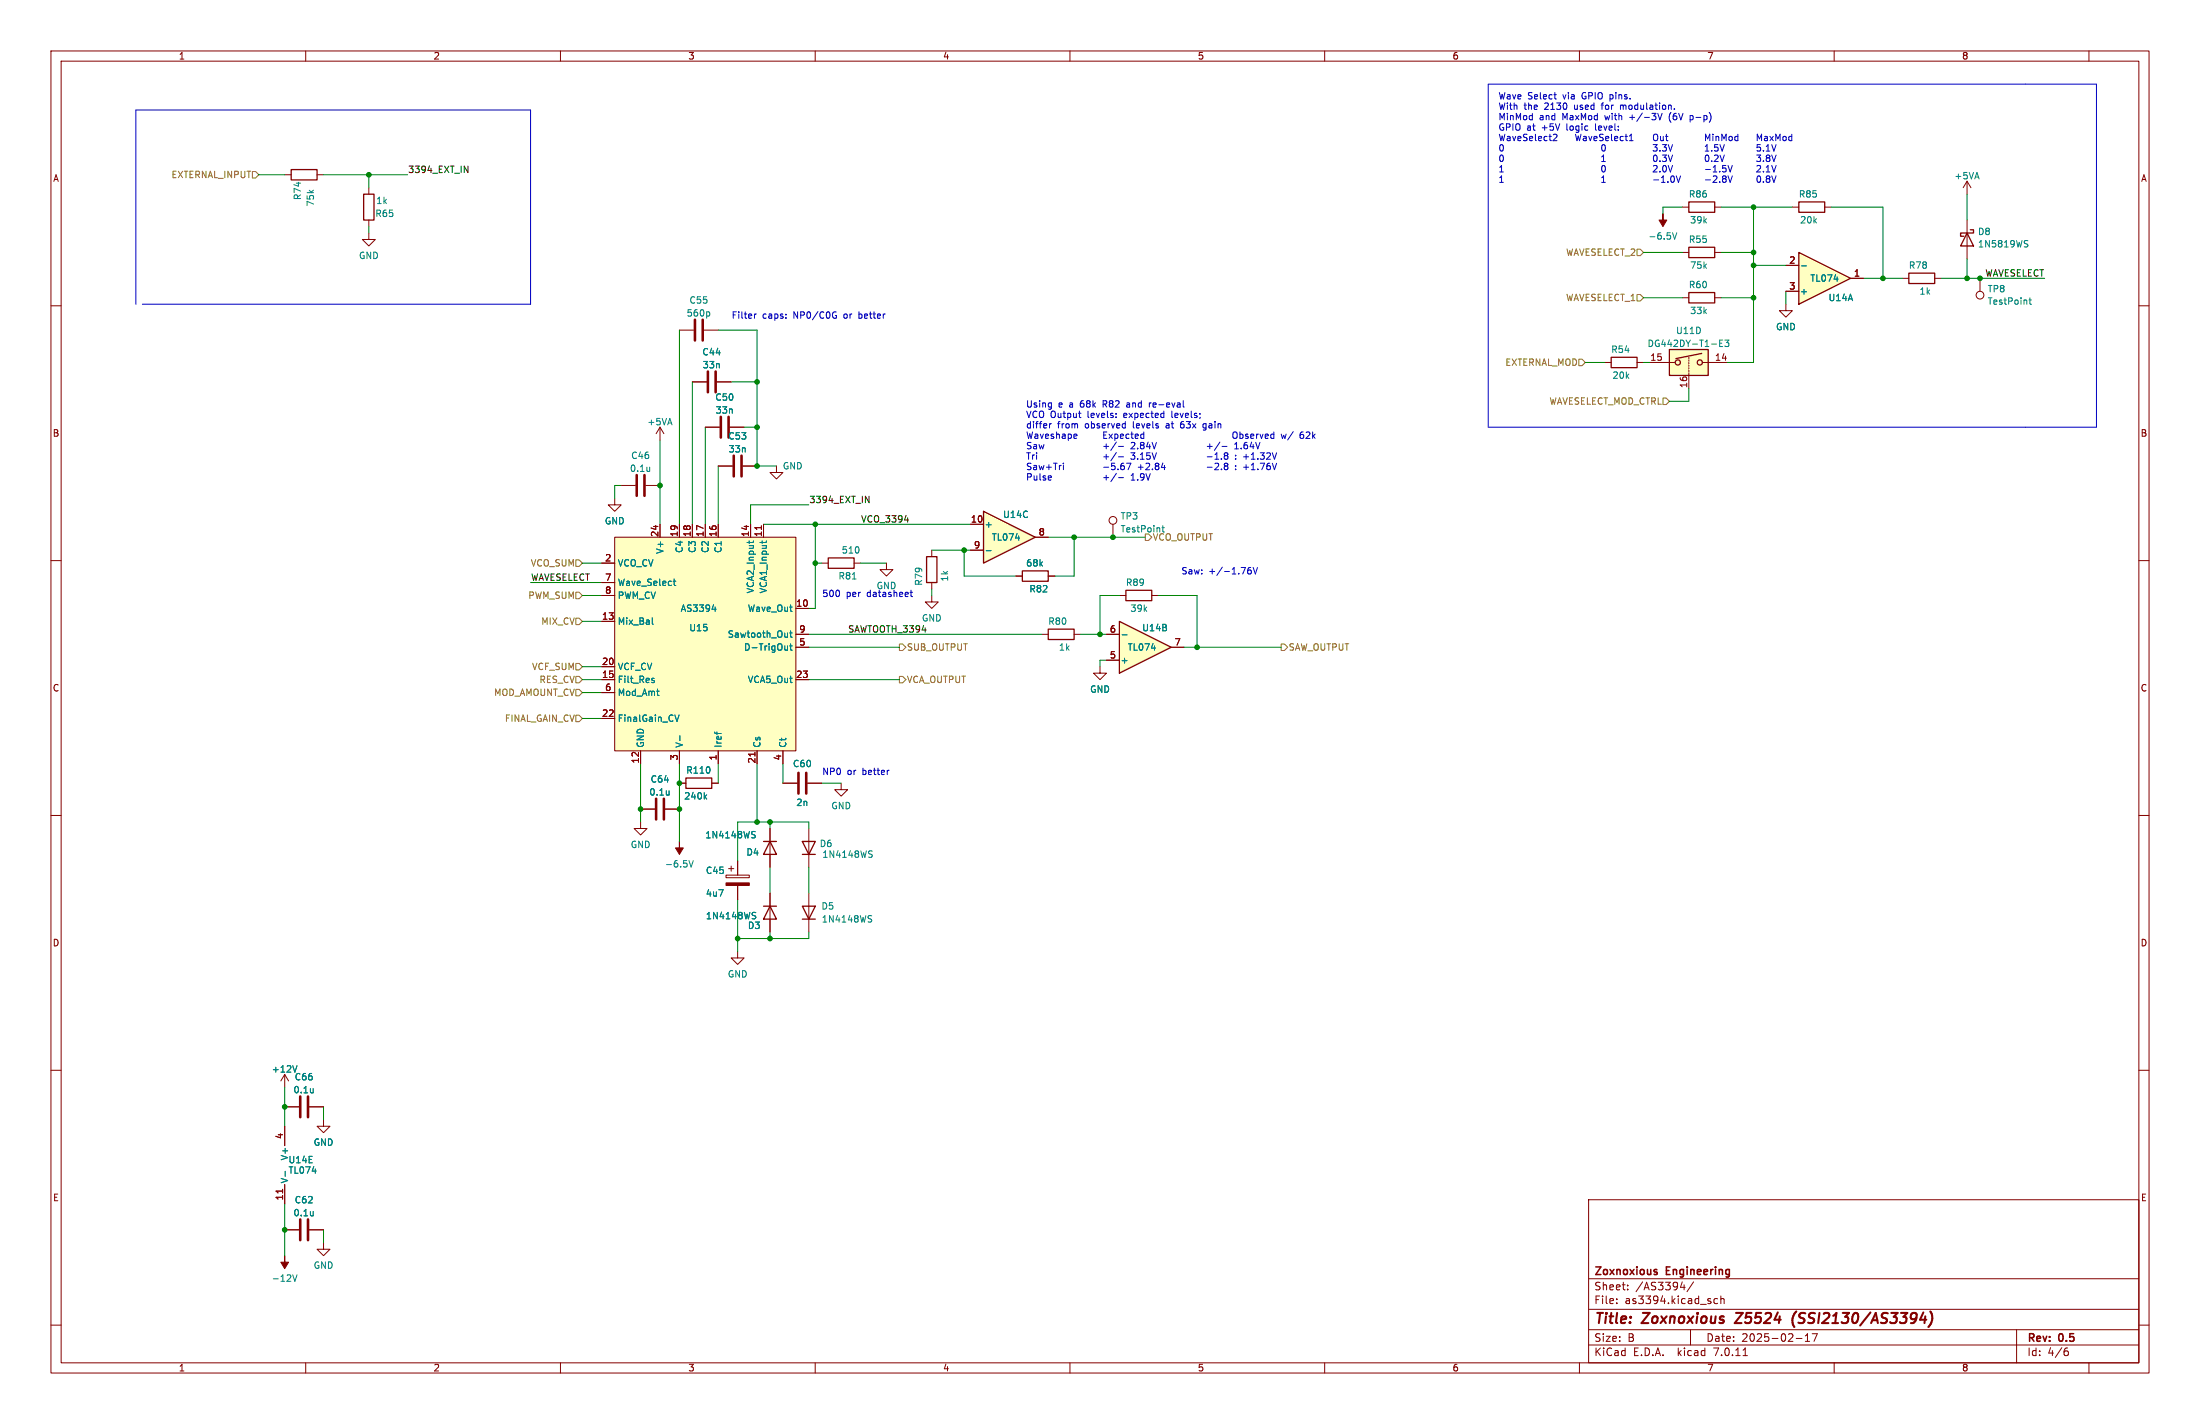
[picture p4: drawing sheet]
<svg xmlns="http://www.w3.org/2000/svg" width="432mm" height="279mm" viewBox="0 0 432 279" stroke-linecap="round" stroke-linejoin="round" font-family="sans-serif">
<g fill="none" stroke="#840000" stroke-width=".2">
<path d="M10 10h411.8v259.4h-411.8zM12 12h407.8v255.4h-407.8zM60 10v2M110 10v2M160 10v2M210 10v2M260 10v2M310 10v2M360 10v2M410 10v2M10 60h2M330.2 49.5h1.3"/>
<path d="M330.2 58.4h1.3M330.2 40.6h1.3M336.5 49.5h1.3M336.5 58.4h1.3M336.5 40.6h1.3M419.8 60h2M315 71.1h1.2M321.3 71.1h1.3M323.8 71.1h4.9M331.5 70.1v.3M331.5 70.6v.3M331.5 71.1v.3"/>
<path d="M331.5 71.6v.3M331.5 72.1v.3M331.5 72.6v.3M331.5 73.2v3M334.3 71.1h4.8M152.4 91.4v1.3h1.3l-1.3 1.3-1.3-1.3h1.3M10 110h2M161.3 110.5h1.3M167.6 110.5h1.3M174 110.5v1.3h1.3l-1.3 1.2-1.3-1.2h1.3M182.9 116.8v1.3h1.2l-1.2 1.3-1.3-1.3h1.3M182.9 108v1.2"/>
<path d="M182.9 114.3v1.3M419.8 110h2M204.5 124.5h1.2M210.8 124.5h1.3M215.9 130.8v1.3h1.3l-1.3 1.3-1.3-1.3h1.3M10 160h2M419.8 160h2M10 210h2M419.8 210h2M311.8 235.4h108v32h-108zM10 260h2M311.8 256.9h108"/>
<path d="M311.8 250.9h108M317.3 255.6v.2M317.3 254.9v.1M319.5 252.9v.2M319.5 252.2v.1M329.8 252.6h1M330.5 252.1v1M332.4 251.5l-1.3 1.9M337.1 254.9l-.4-.1-.3 .3 .1 .6h.6M337.8 254.9l.2-.1 .3 .1 .1 .9M337.8 254.3v1.5M419.8 260h2"/>
<path d="M60 267.4v2M110 267.4v2M160 267.4v2M210 267.4v2M260 267.4v2M310 267.4v2M311.8 263.9h108M311.8 260.9h108M331.8 260.9v3M342.1 266h.9M352.5 262.6h1.2M354.3 263.2h.9"/>
<path d="M354.3 262.1l.5-.4v1.5M356.7 261.7l-.7 1.5M360 267.4v2M395.8 260.9v6.5M405.4 265.1h.3l.3 .2-.1 .5-.5 .2M405.8 264.5l-.4 .1M410 267.4v2"/>
</g>
<path d="M342.1 257.6l-1.6 2h1.3M352.6 257.3a2.35 2.35 0 0 0-.4 3.1M376.8 258.9h1.3M377.9 258.3l-.2 1.3M378.9 257.3a2.32 2.32 0 0 1-.4 3.1" fill="none" stroke="#840000" stroke-width=".4"/>
<path d="M325.1 249.6l.2 .2-.2 .3M325.1 249.1h.1" fill="none" stroke="#840000" stroke-width=".3"/>
<path d="M327.7 68.6h7.6v5.1h-7.6z" fill="#ffffc2" stroke="#ffffc2" stroke-width=".2"/>
<g fill="none" stroke="#840000" stroke-width=".25">
<path d="M331.5 39.6h5v2.1h-5zM331.5 48.5h5v2h-5zM331.5 57.4h5v2h-5zM316.2 70.1h5.1v2h-5.1zM327.7 68.6h7.6v5.1h-7.6zM334 69.3l-5.1 1.1M162.6 109.5h5v2h-5zM181.9 109.2h2v5.1h-2zM205.7 123.4h5.1v2.1h-5.1z"/>
<circle cx="329.3" cy="71.1" r=".51"/>
<circle cx="333.6" cy="71.1" r=".51"/>
</g>
<path d="M328.3 45.7l.4 1.2 .4-1.2M337.5 67.3h.4M338.1 66.7h-.6v1.3h.6M338.5 66.7h.8l-.4 .5 .4 .1v.6l-.2 .1-.6-.1M167.3 113.6h.7" fill="none" stroke="#008484" stroke-width=".2"/>
<path d="M326.4 41.9v1.3h.8l-.8 1.3-.8-1.3h.8z" fill="#840000" stroke="#840000" stroke-width=".2"/>
<path d="M219.7 121.9l10.2 5.1-10.2 5.1z" fill="#ffffc2"/>
<path d="M353.1 39.6h5v2.1h-5zM386.1 45.7l1.2 2.6h-2.5zM386.7 45.1h.6v.6h-2.5v.7h.6M221 115.8h5.1v2.1h-5.1zM219.7 121.9l10.2 5.1-10.2 5.1z" fill="none" stroke="#840000" stroke-width=".25"/>
<g fill="none" stroke="#840000" stroke-width=".2">
<path d="M386.1 35.6v2.5M386.1 35.6l-.8 1.2M386.1 35.6l.7 1.2M350.5 59.7v1.3h1.3l-1.3 1.2-1.3-1.2h1.3M351.8 40.6h1.3M358.1 40.6h1.3M386.1 43.2v7.6M219.7 116.8h1.3M226.1 116.8h1.2M217.2 129.5h2.5M217.2 124.5h2.5M229.9 127h2.5"/>
<path d="M125.7 158.8h2.8M130.6 158.8h2.7M125.7 161.3v1.3h1.3l-1.3 1.2-1.2-1.2h1.2"/>
</g>
<path d="M397.5 47.8l.4 .1 .1 .3-.2 .3h-.3M397.5 47.2l.5 .1M220.2 124.6h1M131.3 155.2v.8M131.3 155.9h.1M135.2 168.9l.4 1.2 .5-1.2" fill="none" stroke="#008484" stroke-width=".2"/>
<path d="M133.3 165.1v1.3h.8l-.8 1.2-.7-1.2h.7z" fill="#840000" stroke="#840000" stroke-width=".2"/>
<path d="M128.8 156.7v4.1M130.3 156.7v4.1" fill="none" stroke="#840000" stroke-width=".51"/>
<path d="M353.1 49.5l10.1 5.1-10.1 5.1z" fill="#ffffc2"/>
<path d="M353.1 49.5l10.1 5.1-10.1 5.1zM374.6 53.6h5.1v2h-5.1z" fill="none" stroke="#840000" stroke-width=".25"/>
<g fill="none" stroke="#840000" stroke-width=".2">
<path d="M350.5 52.1h2.6M350.5 57.2h2.6M363.2 54.6h2.6M373.4 54.6h1.2M379.7 54.6h1.3M388.6 54.6v2.6M133.3 64.8h2.8M135.9 74.9h2.8M138.2 64.8h2.8M140.7 74.9h2.8M138.4 83.8h2.8M141 91.4h2.8"/>
<path d="M143.3 83.8h2.7M145.8 91.4h2.8M218.4 102.9v2.5"/>
<circle cx="388.6" cy="57.9" r=".76"/>
<circle cx="218.4" cy="102.1" r=".76"/>
</g>
<path d="M353.6 52.2h1M398.2 58.9h.5M398.4 58.4v1.1l.3 .2M139.1 61.2l.2 .2v.4l-.2 .2M228.1 103.5h.4M228.2 103.1v1.1l.2 .2" fill="none" stroke="#008484" stroke-width=".2"/>
<path d="M136.4 62.7v4.1M137.9 62.7v4.1M138.9 72.9v4.1M140.5 72.9v4.1M141.5 81.8v4.1M143 81.8v4.1M144 89.4v4.1M145.5 89.4v4.1" fill="none" stroke="#840000" stroke-width=".51"/>
<path d="M193 100.3l10.2 5.1-10.2 5.1z" fill="#ffffc2"/>
<g fill="none" stroke="#840000" stroke-width=".25">
<path d="M57.1 33.3h5.1v2h-5.1zM71.4 38.1h2v5.1h-2zM193 100.3l10.2 5.1-10.2 5.1zM200.7 112h5v2h-5zM134.6 152.7h5.1v2h-5.1zM149.9 165.1h2.5M149.9 177.8h2.5M151.1 165.1l1.3 2.5h-2.5zM151.1 177.8l1.3 2.5h-2.5zM157.5 177.8h2.5l-1.3 2.5zM157.5 165.1h2.5l-1.3 2.5zM157.5 167.6h2.5"/>
<path d="M157.5 180.3h2.5"/>
</g>
<g fill="none" stroke="#840000" stroke-width=".2">
<path d="M55.9 34.3h1.2M62.2 34.3h1.3M72.4 36.8v1.3M72.4 45.7v1.3h1.3l-1.3 1.3-1.3-1.3h1.3M72.4 43.2v1.3M350.5 52.1h2.6M350.5 57.2h2.6M363.2 54.6h2.6M135.9 74.9h2.8M140.7 74.9h2.8M120.6 97.8v1.3h1.3l-1.3 1.2-1.2-1.2h1.2M121.9 95.3h2.8"/>
<path d="M126.7 95.3h2.8M129.5 83.8v2.6M129.5 83.8l-.7 1.3M129.5 83.8l.8 1.3M138.4 83.8h2.8M141 91.4h2.8M143.3 83.8h2.7M145.8 91.4h2.8M118.1 110.5h2.5M118.1 114.3h2.5M118.1 116.8h2.5M120.6 105.4h35.6v41.9h-35.6z"/>
<path d="M129.5 102.9v2.5M133.3 102.9v2.5M135.9 102.9v2.5M138.4 102.9v2.5M141 102.9v2.5M147.3 102.9v2.5M149.4 103.2v.7M149.9 102.9v2.5M156.2 119.4h2.5M190.5 102.9h2.5M190.5 108h2.5M199.4 113h1.3"/>
<path d="M203.2 105.4h2.5M205.7 113h1.3M118.1 121.9h2.5M118.1 133.4h2.5M118.1 130.8h2.5M118.1 135.9h2.5M156.2 133.4h2.5M156.2 127h2.5M156.2 124.5h2.5M217.2 124.5h2.5M217.2 129.5h2.5M229.9 127h2.5"/>
<path d="M118.1 141h2.5M125.7 147.3v2.6M125.7 158.8h2.8M130.6 158.8h2.7M133.3 153.7h1.3M133.3 147.3v2.6M139.7 153.7h1.3M141 147.3v2.6M148.2 147.6v.7M148.6 147.3v2.6M153.7 153.7h2.8M153.7 147.3v2.6"/>
<path d="M158.5 153.7h2.8M165.1 153.7v1.2h1.3l-1.3 1.3-1.3-1.3h1.3M142.5 171.7h4.6v.5h-4.6zM143 170.4h1M143.5 169.9v1M144.8 168.9v2.8M144.8 173.7v2.8M151.1 162.6v7.6M151.1 175.3v7.6M158.7 162.6v7.6M158.7 175.3v7.6M144.8 186.7v1.3h1.2l-1.2 1.2-1.3-1.2h1.3"/>
<path d="M55.9 210.8v2.6M55.9 217.2h2.8M55.9 210.8l-.8 1.3M55.9 210.8l.7 1.3M60.7 217.2h2.8M63.5 219.7v1.3h1.3l-1.3 1.3-1.3-1.3h1.3M55.5 233.3v.8M55.9 221v3.8M55.9 232.4v3.8M55.9 241.3h2.8M60.7 241.3h2.8M63.5 243.8v1.3h1.3l-1.3 1.3-1.3-1.3h1.3"/>
</g>
<g fill="none" stroke="#008484" stroke-width=".2">
<path d="M353.6 52.2h1M127.5 91.7v.8M127.5 92.4h.1M132.1 114h.5M132.3 113.6v1.1l.3 .2M139.8 119.5h.7M140.4 119.1v.9M147.1 106.1v.5M147.9 106.1l-.2 .3M149.6 106.1v.5M150.4 106.1l-.1 .3M193.6 108h.9"/>
<path d="M128 121.2v1.1l.2 .2M128.1 133.5l.3 .1 .1 .1-.5 .2M128.1 133.1h.3M128.9 135.6h.5M129.2 136.5h.2M154.6 124.2v.8M154.6 126.7v.9M154.6 127.5l-.4 .1M154.6 124.9l-.1 .1M155 126.7h.5M155 124.2h.5M155.2 126.3v1.1l.3 .2"/>
<path d="M155.2 123.8v1.1l.3 .1M220.2 124.6h1M131.3 155.2v.8M131.3 155.9h.1M132.4 140.3l.5 1.2 .4-1.2M133.4 144.4v.9M138.3 156.3l.4 .5M138.7 155.9l-.5 .5M140.3 143.6v.1M140.7 143.6v.5M147.8 163.7l.3 .2 .1 .3-.2 .2h-.3M147.8 163.1l.4 .1"/>
<path d="M147.9 179.6l.3 .1 .1 .3-.2 .3h-.3M147.9 179l.4 .1M170.6 179.6l.5 .1M170.7 167.6l.4 .1 .1 .3-.2 .2h-.3M170.7 166.9l.5 .1M170.6 180.3l.4 .1 .1 .3-.2 .2h-.3M58.3 209.1l-.4 1.3M61.5 213.6v.8M61.5 214.3l-.1 .1M61.5 237.7v.9M61.5 238.4l-.1 .1M57.5 250.1l.4 1.3 .4-1.3"/>
</g>
<g fill="#840000" stroke="#840000" stroke-width=".2">
<path d="M55.9 246.4v1.3h.7l-.7 1.2-.8-1.2h.8z"/>
<path d="M142.5 173.2h4.6v.5h-4.6z"/>
</g>
<path d="M125 93.2v4.1M126.5 93.2v4.1M156.7 151.6v4.1M158.2 151.6v4.1M58.9 215.1v4.1M60.5 215.1v4.1M58.9 239.3v4M60.5 239.3v4" fill="none" stroke="#840000" stroke-width=".51"/>
<path d="M120.6 105.4h35.6v41.9h-35.6z" fill="#ffffc2" stroke="#ffffc2" stroke-width=".2"/>
<g fill="none" stroke="#848400" stroke-width=".2">
<path d="M49.5 33.7h.7l.6 .6-.6 .6h-.7zM321.3 57.8h.6l.7 .6-.7 .7h-.6zM321.3 48.9h.6l.7 .6-.7 .7h-.6zM309.9 70.5h.6l.6 .6-.6 .7h-.6zM326.4 78.1h.6l.7 .6-.7 .7h-.6zM113 109.9h.7l.6 .6-.6 .6h-.7zM113 116.2h.7l.6 .6-.6 .7h-.7zM224.8 104.8h.6l.7 .6-.7 .6h-.6zM113 130.2h.7l.6 .6-.6 .6h-.7zM113 132.7h.7l.6 .7-.6 .6h-.7zM113 121.3h.7l.6 .6-.6 .7h-.7zM113 135.3h.7l.6 .6-.6 .6h-.7z"/>
<path d="M176.5 132.7h.7l.6 .7-.6 .6h-.7zM176.5 126.4h.7l.6 .6-.6 .6h-.7zM251.5 126.4h.6l.6 .6-.6 .6h-.6zM113 140.3h.7l.6 .7-.6 .6h-.7z"/>
</g>
<path d="M91.1 32.6l.7 1.3v-1.3M169.9 97.4l.7 1.2v-1.2M177.5 102h.8" fill="none" stroke="#000" stroke-width=".2"/>
<g fill="none" stroke="#0000c2" stroke-width=".2">
<path d="M292.1 16.5h119.4v67.3h-119.4zM305 18.6h.5M305.2 19.4h.3M314.4 31.7h.7M314.4 30.8l.3-.4v1.3M314.4 34.9l.3-.4v1.3M314.4 35.8h.7M314.5 32.6l.2-.1a.68 .68 0 0 1 .4 .6 .68 .68 0 0 1-.4 .6l-.3-.4zM314.7 28.4a.72 .72 0 0 0 .1 1.2 .79 .79 0 0 0 0-1.2M318.1 20.6v.9M318.2 20.6l-.1 .1M324.5 32.6l.5-.1 .2 .3-.7 .9h.7"/>
<path d="M324.6 35.3h1M324.6 30.5l.2-.1a.68 .68 0 0 1 .5 .7 .68 .68 0 0 1-.5 .6l-.3-.5zM325.2 28.4l-.4 .5 .4 .1v.5l-.2 .1-.5-.1M325.4 22.2l.4 1.3 .4-1.3M325.8 29.5v.1M325.8 31.6v.1M325.8 33.6v.1M326.1 35.8h.7M326.1 34.9l.4-.4v1.3M326.3 30.4h.8l-.5 .5 .4 .1v.6l-.2 .1-.5-.1M326.5 32.5h.1a.68 .68 0 0 1 .5 .6 .68 .68 0 0 1-.5 .6 .85 .85 0 0 1-.1-1.2zM327.1 28.4l-.5 .5 .4 .1v.5l-.2 .1-.5-.1"/>
<path d="M327.4 35.7v.1M327.4 28.4l.5 1.2 .4-1.2M327.4 30.4l.5 1.3 .4-1.3M327.4 32.5l.5 1.2 .4-1.2M327.7 22.4l-.1 .5 .1 .7M328.1 34.6l.1-.1a.68 .68 0 0 1 .5 .6 .68 .68 0 0 1-.5 .7 .85 .85 0 0 1-.1-1.2zM328.6 21.3v.2M329 34.5l.4 1.3 .4-1.3M331.7 22.7v1.2M331.7 23.5h.4M332.1 22.7h-.4M334.7 29.6h.7"/>
<path d="M334.7 28.7l.3-.3v1.2M334.7 27.6v-1.3l.5 .9 .4-.9v1.3M334.7 33.3h1M334.7 35.3h1M334.8 30.5l.2-.1a.68 .68 0 0 1 .4 .7 .68 .68 0 0 1-.4 .6l-.3-.5zM336 29.5v.1M336 31.6v.1M336.2 26.3v.2M336.2 26.8v.8M336.3 33.7h.7M336.3 32.8l.3-.3v1.2M336.3 34.6l.4-.1 .3 .4-.8 .9h.8"/>
<path d="M336.5 30.5l.5-.1 .2 .4-.8 .9h.8M336.8 26.8v.8M336.8 26.9l.5-.1v.8M337.2 28.4h-.6l-.1 .6 .2-.1h.4l.1 .2v.4l-.2 .1-.5-.1M337.5 33.6v.1M337.5 35.7v.1M337.6 28.4l.4 1.2 .4-1.2M337.6 30.4l.4 1.3 .4-1.3M337.9 27.6v-1.3l.5 .9 .4-.9v1.3M338.3 35.1l-.2-.3 .2-.3 .4 .1 .1 .2-.2 .3M338.3 35.1l-.2 .2v.2l.2 .3 .4-.1 .1-.2v-.2l-.2-.2M338.3 35.1h.3"/>
<path d="M338.7 32.5h-.6v.6l.2-.1h.4l.1 .2-.1 .4-.1 .1-.5-.1M339.2 32.5l.4 1.2 .4-1.2M339.2 34.5l.4 1.3 .4-1.3M339.4 26.9l.2-.1 .3 .1 .1 .5-.1 .1h-.5zM341.1 26.8h-.4l-.2 .2 .1 .5h.5M341.1 26.3v1.3M344.8 30.4h.8l-.5 .5 .4 .1v.6l-.2 .1-.5-.1M344.8 32.6l.5-.1 .3 .3-.8 .9h.8M344.9 27.6v-1.3l.4 .9 .5-.9v1.3M345 34.6l.1-.1a.68 .68 0 0 1 .5 .6 .68 .68 0 0 1-.5 .7l-.3-.5zM345.5 28.4h-.6l-.1 .6 .2-.1h.5l.1 .2-.1 .4-.2 .1-.5-.1M346.1 29.5v.1"/>
<path d="M346.1 31.6v.1M346.1 33.6v.1M346.1 35.7v.1M346.4 26.8h.4l.1 .8M346.7 29.6h.7M346.7 28.7l.3-.3v1.2M346.7 32.8l.3-.3v1.2M346.7 33.7h.7M346.9 31l-.2 .2v.3l.2 .2 .4-.1 .1-.1v-.3l-.3-.2M346.9 27.1h-.4l-.2 .2 .2 .3 .4-.1M346.9 31l-.2-.3 .2-.3 .4 .1 .1 .2-.3 .3M346.9 35.1l-.2-.3 .2-.3 .4 .1 .1 .2-.3 .3"/>
<path d="M346.9 35.1l-.2 .2v.2l.2 .3 .4-.1 .1-.2v-.2l-.3-.2M346.9 31h.2M346.9 35.1h.2M347.4 26.8l.6 .8M347.7 28.4l.5 1.2 .4-1.2M347.7 30.4l.5 1.3 .4-1.3M347.7 32.5l.5 1.2 .4-1.2M347.7 34.5l.5 1.3 .4-1.3M348 26.8l-.6 .8M348.5 27.6v-1.3l.5 .9 .4-.9v1.3M350 26.9l.2-.1 .3 .1 .1 .5-.1 .1h-.5zM351.7 26.8h-.4l-.2 .2 .1 .5h.5"/>
<path d="M351.7 26.3v1.3M26.7 59.7v-38.1h77.4v38.1h-76.2M148.1 61.6v.9M148.4 61.6l-.3 .2M163.8 61.2h.3M163.9 61.9h.3v.4l-.4 .2M206.2 79l.2 .1M206.4 79l-.1 1.2M206.4 79.8l-.2 .1M221.3 79l-.1 .1M221.3 79.4l-.2 .2 .2 .3M225.6 79v.9"/>
<path d="M225.9 79l-.3 .3M232.3 79.8l.1 .1M206 83.1v.9M206.4 83.1l-.4 .3M211.7 81.1h.5M212 81.9h.2M216.6 87.6h1M216.6 89.6h1M216.6 91.7h1M216.6 93.7h1M217.1 87.1v1M217.1 89.1v1"/>
<path d="M217.1 93.2v1M218.8 90.9h-.6l-.1 .6 .2-.1h.5l.1 .2-.1 .4-.2 .2-.5-.2M218.9 85.2h.3l.2 .2v.5l-.5 .1M219.1 81.8v.1M219.1 81.1v.2M219.1 86.7l-1.1 1.7M219.1 88.8l-1.1 1.6M219.1 92.9l-1.1 1.6M219.4 92v.2M219.5 87.6h1M219.5 89.6h1M219.5 93.7h1"/>
<path d="M220.6 90.9h-.4l-.2 .3v.7l.2 .3 .4-.2 .1-.4-.1-.2h-.4l-.2 .2M220.7 83.1l.2 .1M220.9 82.7v1.3M220.9 83.9l-.2 .1M221.1 90.9h.9l-.6 1.3M231.9 82.8l-.2 .9 .2 .3M231.9 83.2l-.2 .2M236.2 84.3l.3 .1M236.6 83.1l-.4 .1-.1 .2 .1 .5 .4 .1M237 87.6h.9M237 89.6h.9M237 91.7h.9"/>
<path d="M237.4 87.1v1M238.5 90.1h.7M238.5 89.2l.3-.4v1.3M238.5 91l.5-.1 .2 .3-.8 1h.8M239.4 86.7l-1.1 1.7M239.7 90v.1M239.7 92v.2M239.9 87.6h.9M240.5 89.4l-.2-.3 .2-.3h.3l.2 .3-.2 .3M240.5 89.4l-.2 .2v.3l.2 .2h.3l.2-.2-.1-.4-.1-.1M240.5 91.4l-.2-.2 .2-.3h.3l.2 .2-.2 .3M240.5 91.4l-.2 .3v.2l.2 .3h.3l.2-.3-.1-.3-.1-.2"/>
<path d="M240.5 89.4h.3M240.5 91.4h.3M242.2 84.8h.1a.43 .43 0 0 1 .5 .4v.4a.42 .42 0 0 1-.4 .4 .42 .42 0 0 1-.4-.4zM242.5 91.4v.1M242.5 92v.2M243.4 85.2h.3l.3 .2-.2 .6h-.4M243.4 84.8v1.2M244.1 91.7h1M244.9 85.2h-.3l-.1 .2v.1l.4 .2v.3h-.4M245.5 85.6l.6-.1-.1-.3h-.3l-.2 .2v.6h.5M246.6 85.2v.8M247 85.2l-.4 .2"/>
<path d="M247.3 85.2l.3 .8 .3-.8M248.3 85.6l.6-.1v-.3h-.4l-.2 .2 .1 .6h.5M250 85.2h-.3l-.3 .2 .1 .6h.5M250 84.8v1.2M253.8 84.7l-1.1 1.6M178.6 116.2h.5M178.8 115.8v1.1l.3 .2M245.5 111.3l-.4 .1-.2 .2v.8l.2 .2 .4-.1 .1-.4-.1-.2-.4-.1-.2 .3M246 111.3l.4 1.3 .4-1.3"/>
</g>
<g fill="none" stroke="#008400" stroke-width=".2">
<path d="M50.8 34.3h5.1M63.5 34.3h16.5M72.4 34.3v2.5M386.1 38.1v5.1M72.4 44.5v1.2M322.6 49.5h7.6M322.6 58.4h7.6M330.2 40.6h-3.8v1.3M337.8 40.6h14M337.8 49.5h6.4M337.8 58.4h6.4M344.2 40.6v30.5h-5.1"/>
<path d="M344.2 52.1h6.3M350.5 57.2v2.5M359.4 40.6h10.2v14M365.8 54.6h7.6M381 54.6h20.3M386.1 50.8v3.8M133.3 64.8v38.1M135.9 74.9v28M141 64.8h7.6v26.6h3.8M143.5 74.9h5.1M311.1 71.1h3.9M322.6 71.1h1.2"/>
<path d="M331.5 76.2v2.5h-3.8M121.9 95.3h-1.3v2.5M129.5 86.4v16.5M138.4 83.8v19.1M141 91.4v11.5M146 83.8h2.6M158.7 99.1h-11.4v3.8M104.1 114.3h14M114.3 116.8h3.8M114.3 110.5h3.8M149.9 102.9h40.6M160 102.9v16.5h-1.3"/>
<path d="M160 110.5h1.3M168.9 110.5h5.1M182.9 115.6v1.2M182.9 108h7.6M189.2 108v5h10.2M205.7 105.4h19.1M210.8 105.4v7.6h-3.8M219.7 116.8h-3.8v7.7M227.3 116.8h7.6v10.2M114.3 130.8h3.8M114.3 135.9h3.8M114.3 133.4h3.8"/>
<path d="M114.3 121.9h3.8M158.7 124.5h45.8M158.7 133.4h17.8M158.7 127h17.8M212.1 124.5h5.1M217.2 129.5h-1.3v1.3M232.4 127h19.1M114.3 141h3.8M125.7 149.9v11.4M133.3 149.9v15.2M141 149.9v3.8M148.6 149.9v11.4"/>
<path d="M153.7 149.9v3.8M161.3 153.7h3.8M144.8 176.5v10.2M151.1 161.3v1.3M151.1 170.2v5.1M158.7 162.6v-1.3h-13.9v7.6M158.7 170.2v5.1M151.1 182.9v1.3M158.7 182.9v1.3h-13.9M55.9 213.4v7.6M63.5 217.2v2.5M55.9 236.2v10.2"/>
<path d="M63.5 241.3v2.5"/>
</g>
<g fill="#008400" stroke="#008400" stroke-width=".2">
<circle cx="218.4" cy="105.4" r=".46"/>
<circle cx="344.2" cy="58.4" r=".46"/>
<circle cx="344.2" cy="52.1" r=".46"/>
<circle cx="215.9" cy="124.5" r=".46"/>
<circle cx="234.9" cy="127" r=".46"/>
<circle cx="210.8" cy="105.4" r=".46"/>
<circle cx="151.1" cy="184.2" r=".46"/>
<circle cx="55.9" cy="241.3" r=".46"/>
<circle cx="151.1" cy="161.3" r=".46"/>
<circle cx="125.7" cy="158.8" r=".46"/>
<circle cx="144.8" cy="184.2" r=".46"/>
<circle cx="55.9" cy="217.2" r=".46"/>
<circle cx="148.6" cy="91.4" r=".46"/>
<circle cx="160" cy="110.5" r=".46"/>
<circle cx="160" cy="102.9" r=".46"/>
<circle cx="148.6" cy="83.8" r=".46"/>
<circle cx="189.2" cy="108" r=".46"/>
<circle cx="344.2" cy="40.6" r=".46"/>
<circle cx="388.6" cy="54.6" r=".46"/>
<circle cx="369.6" cy="54.6" r=".46"/>
<circle cx="386.1" cy="54.6" r=".46"/>
<circle cx="129.5" cy="95.3" r=".46"/>
<circle cx="148.6" cy="74.9" r=".46"/>
<circle cx="72.4" cy="34.3" r=".46"/>
<circle cx="148.6" cy="161.3" r=".46"/>
<circle cx="133.3" cy="153.7" r=".46"/>
<circle cx="133.3" cy="158.8" r=".46"/>
<circle cx="344.2" cy="49.5" r=".46"/>
</g>
<g font-size="2.8" fill="#840000">
<text x="312.8" y="260.3">Title:</text>
<text x="322.5" y="260.3">Zoxnoxious</text>
<text x="341.5" y="260.3">Z5524</text>
<text x="353.4" y="260.3">(SSI2130/AS3394)</text>
</g>
<g font-size="2.1" fill="#840000">
<text x="312.8" y="250.6">Zoxnoxious</text>
<text x="327.1" y="250.6">Engineering</text>
<text x="312.8" y="256.1">File:</text>
<text x="312.8" y="253.4">Sheet:</text>
<text x="318.9" y="256.1">as3394.kicad_sch</text>
<text x="321" y="253.4">/AS3394/</text>
<text x="312.8" y="263.5">Size:</text>
<text x="319.5" y="263.5">B</text>
<text x="334.8" y="263.5">Date:</text>
<text x="341.8" y="263.5">2025-02-17</text>
<text x="397.8" y="263.7">Rev:</text>
<text x="404.2" y="263.7">0.5</text>
<text x="312.8" y="266.3">KiCad</text>
<text x="320.5" y="266.3">E.D.A.</text>
<text x="329.4" y="266.3">kicad</text>
<text x="336.6" y="266.3">7.0.11</text>
<text x="397.8" y="266.3">Id:</text>
<text x="401.9" y="266.3">4/6</text>
</g>
<g font-size="1.8" fill="#840000">
<text x="35" y="11.9">1</text>
<text x="85" y="11.9">2</text>
<text x="135" y="11.9">3</text>
<text x="185" y="11.9">4</text>
<text x="235" y="11.9">5</text>
<text x="285" y="11.9">6</text>
<text x="335" y="11.9">7</text>
<text x="385" y="11.9">8</text>
<text x="10.3" y="35.9">A</text>
<text x="420.1" y="35.9">A</text>
<text x="351.1" y="51.8">2</text>
<text x="351.1" y="56.9">3</text>
<text x="363.8" y="54.4">1</text>
<text x="323.8" y="70.9">15</text>
<text x="336.5" y="70.9">14</text>
<text x="331.2" y="76.2" transform="rotate(-90 331.2 76.2)">16</text>
<text x="10.3" y="85.9">B</text>
<text x="420.1" y="85.9">B</text>
<text x="129.3" y="105.5" transform="rotate(-90 129.3 105.5)">24</text>
<text x="133.1" y="105.5" transform="rotate(-90 133.1 105.5)">19</text>
<text x="135.6" y="105.5" transform="rotate(-90 135.6 105.5)">18</text>
<text x="138.2" y="105.5" transform="rotate(-90 138.2 105.5)">17</text>
<text x="140.7" y="105.5" transform="rotate(-90 140.7 105.5)">16</text>
<text x="147.1" y="105.5" transform="rotate(-90 147.1 105.5)">14</text>
<text x="149.6" y="105.5" transform="rotate(-90 149.6 105.5)">11</text>
<text x="190.5" y="102.6">10</text>
<text x="191.1" y="107.7">9</text>
<text x="203.8" y="105.2">8</text>
<text x="118.7" y="110.2">2</text>
<text x="118.7" y="114">7</text>
<text x="118.7" y="116.6">8</text>
<text x="156.2" y="119.1">10</text>
<text x="118.1" y="121.7">13</text>
<text x="156.8" y="124.2">9</text>
<text x="217.7" y="124.2">6</text>
<text x="118.1" y="130.6">20</text>
<text x="156.8" y="126.7">5</text>
<text x="217.7" y="129.3">5</text>
<text x="230.4" y="126.7">7</text>
<text x="10.3" y="135.9">C</text>
<text x="118.1" y="133.1">15</text>
<text x="118.7" y="135.6">6</text>
<text x="156.2" y="133.1">23</text>
<text x="420.1" y="135.9">C</text>
<text x="118.1" y="140.7">22</text>
<text x="125.5" y="149.9" transform="rotate(-90 125.5 149.9)">12</text>
<text x="133.1" y="149.3" transform="rotate(-90 133.1 149.3)">3</text>
<text x="140.7" y="149.3" transform="rotate(-90 140.7 149.3)">1</text>
<text x="148.3" y="149.9" transform="rotate(-90 148.3 149.9)">21</text>
<text x="153.4" y="149.3" transform="rotate(-90 153.4 149.3)">4</text>
<text x="10.3" y="185.9">D</text>
<text x="420.1" y="185.9">D</text>
<text x="55.6" y="223.6" transform="rotate(-90 55.6 223.6)">4</text>
<text x="10.3" y="235.9">E</text>
<text x="55.6" y="235.6" transform="rotate(-90 55.6 235.6)">11</text>
<text x="420.1" y="235.9">E</text>
<text x="35" y="269.3">1</text>
<text x="85" y="269.3">2</text>
<text x="135" y="269.3">3</text>
<text x="185" y="269.3">4</text>
<text x="235" y="269.3">5</text>
<text x="285" y="269.3">6</text>
<text x="335" y="269.3">7</text>
<text x="385" y="269.3">8</text>
</g>
<g font-size="1.8" fill="#0000c2">
<text x="294" y="19.6">Wave</text>
<text x="294" y="21.6">With</text>
<text x="294" y="23.7">MinMod</text>
<text x="299.1" y="21.6">the</text>
<text x="299.8" y="19.6">Select</text>
<text x="302.1" y="23.7">and</text>
<text x="303.2" y="21.6">2130</text>
<text x="306.7" y="23.7">MaxMod</text>
<text x="306.9" y="19.6">via</text>
<text x="309.3" y="21.6">used</text>
<text x="310.8" y="19.6">GPIO pins.</text>
<text x="314.8" y="21.6">for</text>
<text x="315.3" y="23.7">with</text>
<text x="318.7" y="21.6">modulation.</text>
<text x="320.3" y="23.7">+/-3V</text>
<text x="328.2" y="23.7">(6V</text>
<text x="332.5" y="23.7">p-p)</text>
<text x="294" y="25.7">GPIO at</text>
<text x="294" y="27.8">WaveSelect2 WaveSelect1 Out MinMod MaxMod</text>
<text x="294" y="29.8">0</text>
<text x="302.7" y="25.7">+5V</text>
<text x="307.7" y="25.7">logic</text>
<text x="313.6" y="25.7">level:</text>
<text x="294" y="31.9">0</text>
<text x="294" y="33.9">1</text>
<text x="294" y="35.9">1</text>
<text x="143.5" y="62.6">Filter</text>
<text x="149.6" y="62.6">caps:</text>
<text x="155.8" y="62.6">NP0/C0G</text>
<text x="165.9" y="62.6">or</text>
<text x="169" y="62.6">better</text>
<text x="201.3" y="80.1">Using</text>
<text x="201.3" y="82.1">VCO Output</text>
<text x="207.7" y="80.1">e</text>
<text x="210" y="80.1">a</text>
<text x="212.3" y="80.1">68k</text>
<text x="213.6" y="82.1">levels:</text>
<text x="216.9" y="80.1">R82</text>
<text x="220.8" y="82.1">expected</text>
<text x="221.8" y="80.1">and</text>
<text x="226.4" y="80.1">re-eval</text>
<text x="230.4" y="82.1">levels;</text>
<text x="201.3" y="84.1">differ</text>
<text x="201.3" y="86.2">Waveshape Expected</text>
<text x="201.3" y="88.2">Saw</text>
<text x="207.5" y="84.1">from</text>
<text x="213.1" y="84.1">observed</text>
<text x="220" y="86.2">Observed</text>
<text x="221.9" y="88.2">2.84V +/-</text>
<text x="222.6" y="84.1">levels</text>
<text x="229.3" y="84.1">at</text>
<text x="232.4" y="84.1">63x</text>
<text x="237" y="84.1">gain</text>
<text x="242.5" y="88.2">1.64V</text>
<text x="251.4" y="86.2">w/</text>
<text x="255.2" y="86.2">62k</text>
<text x="201.3" y="90.3">Tri</text>
<text x="201.3" y="92.3">Saw+Tri -5.67</text>
<text x="201.3" y="94.4">Pulse +/-</text>
<text x="221.9" y="90.3">3.15V -1.8</text>
<text x="221.9" y="94.4">1.9V</text>
<text x="223.2" y="92.3">+2.84 -2.8</text>
<text x="242.6" y="90.3">:</text>
<text x="243.9" y="92.3">:</text>
<text x="244.4" y="90.3">+1.32V</text>
<text x="245.7" y="92.3">+1.76V</text>
<text x="231.8" y="112.8">Saw:</text>
<text x="237.2" y="112.8">+/-1.76V</text>
<text x="161.3" y="117.2">500</text>
<text x="166.1" y="117.2">per</text>
<text x="170.3" y="117.2">datasheet</text>
<text x="172" y="115.8">GND</text>
<text x="161.3" y="152.2">NP0</text>
<text x="166.3" y="152.2">or</text>
<text x="169.4" y="152.2">better</text>
</g>
<g font-size="1.8" fill="#848400">
<text x="33.6" y="35.2">EXTERNAL_INPUT</text>
<text x="307.3" y="50.4">WAVESELECT_2</text>
<text x="307.3" y="59.3">WAVESELECT_1</text>
<text x="295.4" y="72">EXTERNAL_MOD</text>
<text x="304" y="79.6">WAVESELECT_MOD_CTRL</text>
<text x="219.8" y="104.7">TestPoint</text>
<text x="226.2" y="106.3">VCO_OUTPUT</text>
<text x="104.1" y="111.4">VCO_SUM</text>
<text x="103.6" y="117.7">PWM_SUM</text>
<text x="106.1" y="122.8">MIX_CV</text>
<text x="104.3" y="131.7">VCF_SUM</text>
<text x="177.9" y="127.9">SUB_OUTPUT</text>
<text x="252.8" y="127.9">SAW_OUTPUT</text>
<text x="96.9" y="136.8">MOD_AMOUNT_CV</text>
<text x="105.8" y="134.2">RES_CV</text>
<text x="177.9" y="134.2">VCA_OUTPUT</text>
<text x="99" y="141.8">FINAL_GAIN_CV</text>
</g>
<g font-size="1.8">
<text x="80" y="34">3394_EXT_IN</text>
<text x="389.6" y="54.3">WAVESELECT</text>
<text x="158.7" y="98.8">3394_EXT_IN</text>
<text x="168.9" y="102.6">VCO_3394</text>
<text x="104.1" y="114">WAVESELECT</text>
<text x="166.4" y="124.2">SAWTOOTH_3394</text>
</g>
<g font-size="1.8" fill="#008484">
<text x="383.5" y="35.4">+5VA</text>
<text x="59.3" y="39.4" transform="rotate(-90 59.3 39.4)">R74</text>
<text x="61.8" y="40.6" transform="rotate(-90 61.8 40.6)">75k</text>
<text x="73.7" y="40.2">1k</text>
<text x="331.4" y="39">R86</text>
<text x="353" y="39">R85</text>
<text x="73.6" y="42.8">R65</text>
<text x="323.4" y="47.2">-6.5V</text>
<text x="331.4" y="47.9">R55</text>
<text x="331.6" y="44">39k</text>
<text x="353.2" y="44">20k</text>
<text x="388.1" y="46.3">D8</text>
<text x="70.4" y="51">GND</text>
<text x="331.6" y="52.9">75k</text>
<text x="374.6" y="52.9">R78</text>
<text x="388.1" y="48.7">1N5819WS</text>
<text x="135.2" y="59.8">C55</text>
<text x="331.4" y="56.7">R60</text>
<text x="353.2" y="58">+</text>
<text x="355.2" y="55.5">TL074</text>
<text x="358.8" y="59.3">U14A</text>
<text x="376.6" y="58">1k</text>
<text x="390" y="57.6">TP8</text>
<text x="390" y="60">TestPoint</text>
<text x="134.7" y="62.3">560p</text>
<text x="328.9" y="65.7">U11D</text>
<text x="331.6" y="61.8">33k</text>
<text x="348.5" y="65">GND</text>
<text x="137.8" y="69.9">C44</text>
<text x="316.1" y="69.4">R54</text>
<text x="323.3" y="68.3">DG442DY-T1-E3</text>
<text x="137.8" y="72.5">33n</text>
<text x="316.4" y="74.5">20k</text>
<text x="127" y="83.6">+5VA</text>
<text x="140.3" y="78.8">C50</text>
<text x="140.4" y="81.4">33n</text>
<text x="142.8" y="86.4">C53</text>
<text x="142.9" y="89">33n</text>
<text x="123.5" y="92.8">0.1u</text>
<text x="123.8" y="90.3">C46</text>
<text x="153.5" y="92.3">GND</text>
<text x="196.8" y="101.8">U14C</text>
<text x="118.6" y="103.1">GND</text>
<text x="193.2" y="103.7">+</text>
<text x="194.6" y="106.3">TL074</text>
<text x="219.8" y="102.1">TP3</text>
<text x="121.2" y="111.4">VCO_CV</text>
<text x="130.4" y="108.8" transform="rotate(-90 130.4 108.8)">V+</text>
<text x="134.2" y="108.6" transform="rotate(-90 134.2 108.6)">C4</text>
<text x="136.8" y="108.6" transform="rotate(-90 136.8 108.6)">C3</text>
<text x="139.3" y="108.6" transform="rotate(-90 139.3 108.6)">C2</text>
<text x="141.8" y="108.6" transform="rotate(-90 141.8 108.6)">C1</text>
<text x="164.5" y="113.9">R81</text>
<text x="165.1" y="108.8">510</text>
<text x="201.3" y="111.4">68k</text>
<text x="121.2" y="115.2">Wave_Select</text>
<text x="121.2" y="117.7">PWM_CV</text>
<text x="148.2" y="116.5" transform="rotate(-90 148.2 116.5)">VCA2_Input</text>
<text x="150.7" y="116.5" transform="rotate(-90 150.7 116.5)">VCA1_Input</text>
<text x="181.2" y="115" transform="rotate(-90 181.2 115)">R79</text>
<text x="186.3" y="114.2" transform="rotate(-90 186.3 114.2)">1k</text>
<text x="201.9" y="116.4">R82</text>
<text x="220.9" y="115.2">R89</text>
<text x="121.2" y="122.8">Mix_Bal</text>
<text x="133.5" y="120.2">AS3394</text>
<text x="135.2" y="124.1">U15</text>
<text x="142.7" y="125.3">Sawtooth_Out</text>
<text x="146.7" y="120.2">Wave_Out</text>
<text x="180.8" y="122.1">GND</text>
<text x="205.6" y="122.8">R80</text>
<text x="221.8" y="120.2">39k</text>
<text x="224.1" y="124.1">U14B</text>
<text x="121.2" y="131.7">VCF_CV</text>
<text x="145.9" y="127.9">D-TrigOut</text>
<text x="207.7" y="127.9">1k</text>
<text x="219.8" y="130.4">+</text>
<text x="221.2" y="127.9">TL074</text>
<text x="121.2" y="134.2">Filt_Res</text>
<text x="121.2" y="136.8">Mod_Amt</text>
<text x="146.7" y="134.2">VCA5_Out</text>
<text x="213.9" y="136.1">GND</text>
<text x="121.2" y="141.8">FinalGain_CV</text>
<text x="126.6" y="146.8" transform="rotate(-90 126.6 146.8)">GND</text>
<text x="134.2" y="146.8" transform="rotate(-90 134.2 146.8)">V-</text>
<text x="141.8" y="146.8" transform="rotate(-90 141.8 146.8)">Iref</text>
<text x="149.5" y="146.8" transform="rotate(-90 149.5 146.8)">Cs</text>
<text x="154.5" y="146.8" transform="rotate(-90 154.5 146.8)">Ct</text>
<text x="127.6" y="153.8">C64</text>
<text x="134.6" y="152">R110</text>
<text x="155.5" y="150.7">C60</text>
<text x="127.4" y="156.3">0.1u</text>
<text x="134.2" y="157.1">240k</text>
<text x="156.2" y="158.3">2n</text>
<text x="163.1" y="159">GND</text>
<text x="123.7" y="166.6">GND</text>
<text x="138.3" y="164.7">1N4148WS</text>
<text x="160.8" y="166.4">D6</text>
<text x="130.4" y="170.4">-6.5V</text>
<text x="138.4" y="171.7">C45</text>
<text x="146.4" y="168.1">D4</text>
<text x="161.3" y="168.5">1N4148WS</text>
<text x="138.4" y="176.1">4u7</text>
<text x="161.1" y="178.7">D5</text>
<text x="138.4" y="180.6">1N4148WS</text>
<text x="146.7" y="182.5">D3</text>
<text x="161.2" y="181.2">1N4148WS</text>
<text x="142.7" y="192">GND</text>
<text x="53.2" y="210.6">+12V</text>
<text x="57.5" y="214.7">0.1u</text>
<text x="57.7" y="212.2">C66</text>
<text x="56.7" y="227.8" transform="rotate(-90 56.7 227.8)">V+</text>
<text x="61.5" y="225">GND</text>
<text x="56.5" y="228.4">U14E</text>
<text x="56.5" y="230.5">TL074</text>
<text x="56.7" y="232.3" transform="rotate(-90 56.7 232.3)">V-</text>
<text x="57.5" y="238.8">0.1u</text>
<text x="57.7" y="236.3">C62</text>
<text x="53.2" y="251.7">-12V</text>
<text x="61.5" y="249.1">GND</text>
</g>
</svg>
